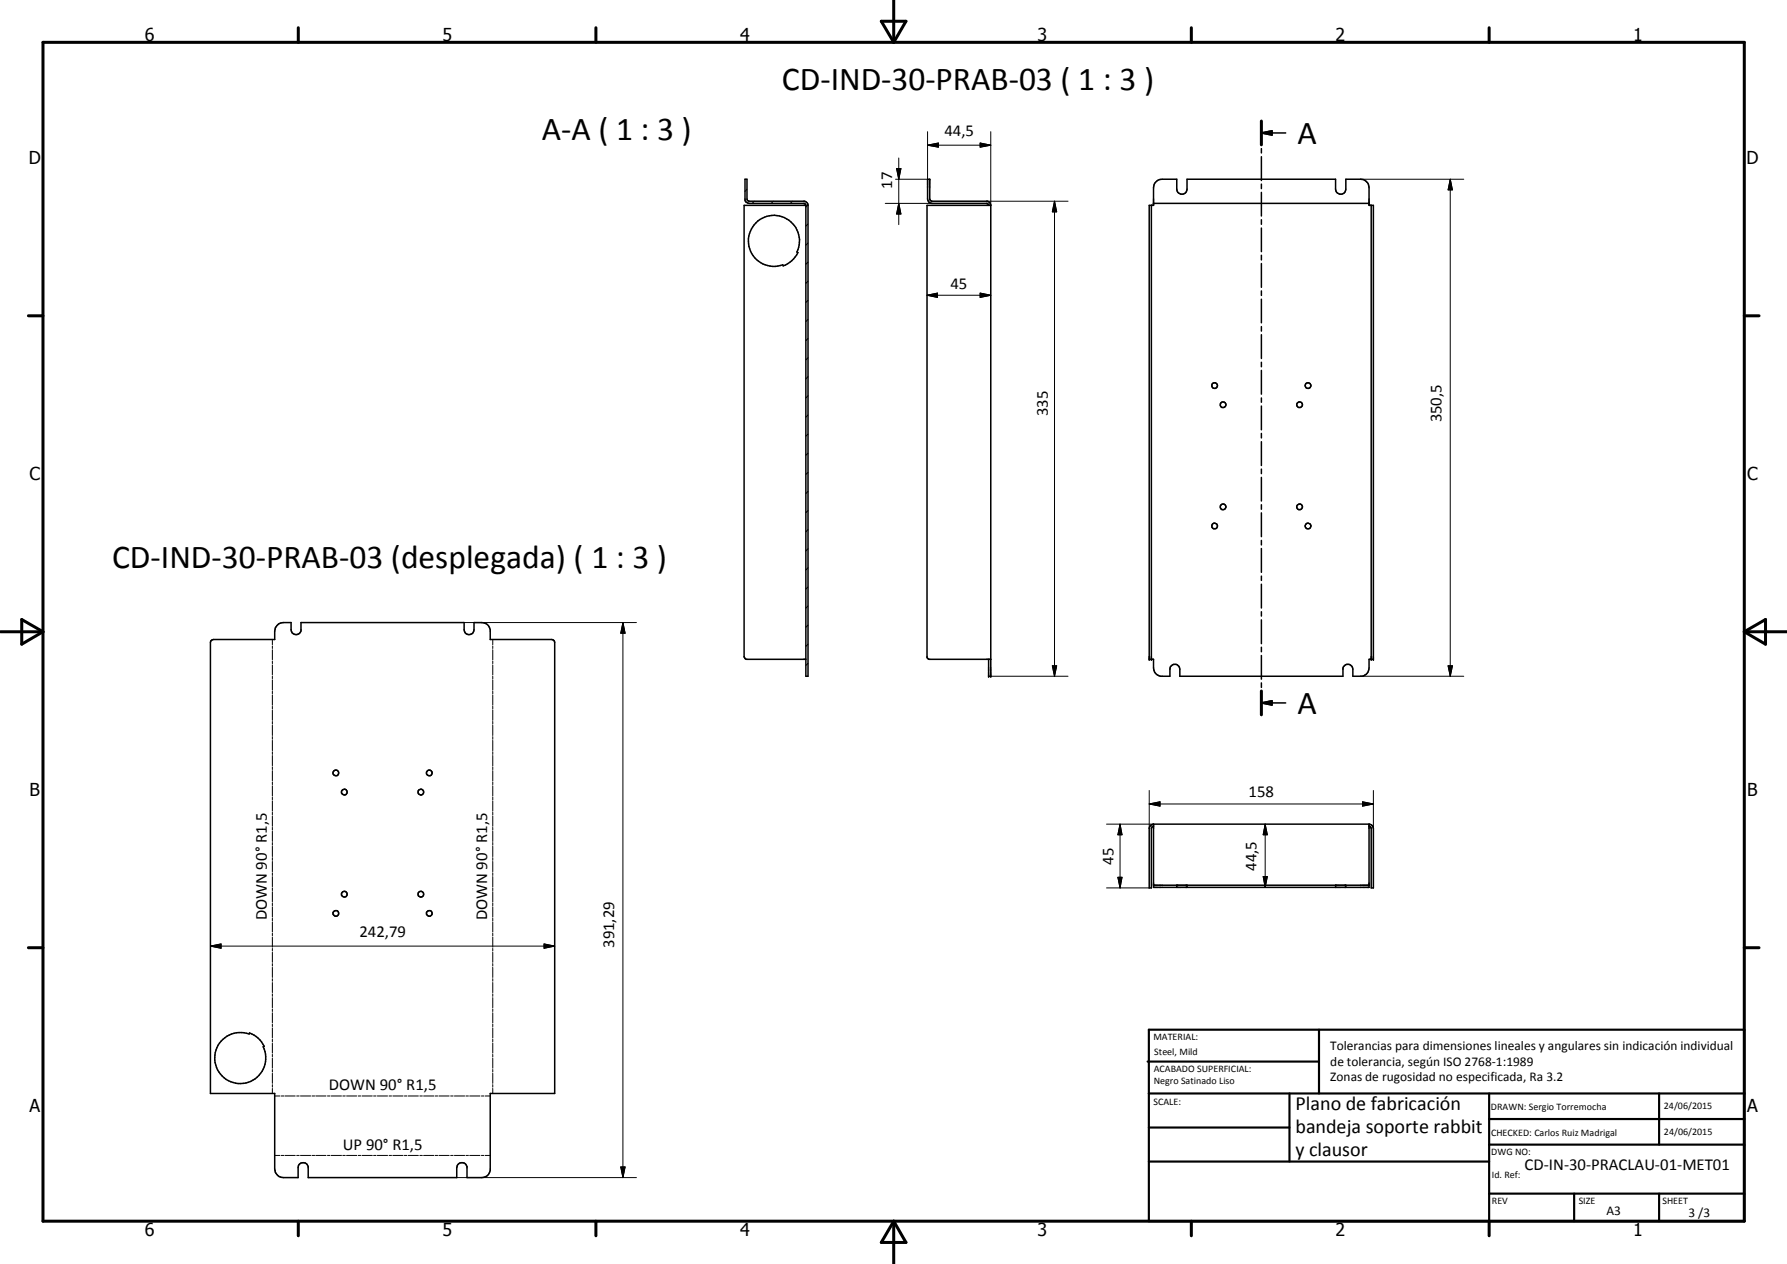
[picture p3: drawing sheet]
<svg xmlns="http://www.w3.org/2000/svg" width="420mm" height="297mm" viewBox="0 0 420 297" stroke-linecap="round" stroke-linejoin="round" font-family="sans-serif">
<g fill="none" stroke="#000" stroke-width=".35">
<path d="M296.6 31.2l2.5-.5v1zM296.6 28.4v5.6M296.6 34.9v1M296.6 36.8v5.6M296.6 31.2h5.7M175.2 42.1h.4v4.7l.4 .4 13.2 .1 .6 .4 .2 .6v110.6h-.5v-110.6l-.4-.5h-13l-.4-.1-.4-.3-.1-.4zM178.2 51.9a6 6 0 0 1 7.5 0 6 6 0 0 1 1.7 7.3l.2 .2a6.3 6.3 0 0 1-3.5 3.1v-.3a6 6 0 0 1-7.4-2.6 6 6 0 0 1 1.5-7.7zM189.5 48.3h-14.5v106l.5 .6h14M232.4 48.3l-.3-.5h-13l-.4-.1-.4-.3-.2-.6v-4.7h.5v4.7l.4 .4 13.2 .1 .5 .4 .2 .6M232.9 48.3h-14.9v106.1l.4 .5h14.5M232.9 48.3v110.6h-.5v-4M270.7 48.3v106.6"/>
<path d="M271.2 47.8h50.7M271.7 42.8l.9-.6 4.1-.1v2.3a1.21 1.21 0 0 0 1.2 1.3 1.21 1.21 0 0 0 1.2-1.3v-2.3h34.9v2.3a1.21 1.21 0 0 0 1.2 1.3 1.21 1.21 0 0 0 1.2-1.3v-2.3h3.5a2 2 0 0 1 2 2v4.2h1v106.6h-1l-.1 2.7a1.89 1.89 0 0 1-1.6 1.3h-2.1v-1.6a1.18 1.18 0 0 0-1.1-1.2 1.18 1.18 0 0 0-1.2 .9v1.9h-38.4v-1.6a1.16 1.16 0 0 0-1.2-1.2 1.16 1.16 0 0 0-1.1 1.2v1.6h-2.2a1.98 1.98 0 0 1-1.7-1.9v-2.1h-1v-106.6h1v-4.2zM296.6 43.3v1M296.6 45.2v5.6M296.6 51.6v1.1M296.6 53.6v5.5M296.6 60v1.1M322.4 48.3v106.6M296.6 61.9v5.6M296.6 68.4v1M296.6 70.3v5.6M296.6 76.8v1"/>
<path d="M296.6 78.7v5.5M296.6 85.1v1.1M296.6 87v5.6M296.6 93.5v1M296.6 95.4v5.6M296.6 101.9v1M296.6 103.8v5.6M296.6 110.2v1.1M296.6 112.2v5.5M296.6 118.6v1.1M296.6 120.5v5.6M296.6 127v1.1"/>
<path d="M296.6 128.9v5.6M296.6 135.4v1M296.6 137.3v5.6M49.6 150.6l.6-.3h14.4v-2a2.09 2.09 0 0 1 2-2h1.8v1.7a1.18 1.18 0 0 0 1.1 1.1 1.18 1.18 0 0 0 1.3-.8v-2h38.3v1.7a1.16 1.16 0 0 0 1.2 1.1 1.16 1.16 0 0 0 1.2-1.1v-1.7h1.8a1.98 1.98 0 0 1 2 1.7v2.3h14.4l.6 .3 .1 .4v106h-15.1v18.1a1.98 1.98 0 0 1-2 1.6h-3.5v-2.5a1.22 1.22 0 0 0-1.3-1 1.22 1.22 0 0 0-1.1 1.2v2.3h-34.9v-2.5a1.2 1.2 0 0 0-1.3-1 1.2 1.2 0 0 0-1.1 1.2v2.3h-3.5a2.07 2.07 0 0 1-2-2v-17.7h-15.1zM296.6 143.8v1M296.6 145.7v5.6M296.6 152.1v1.1M296.6 154.1v5.5M296.6 165.2l2.5-.5v1zM296.6 160.5v1M296.6 162.4v5.6M296.6 165.2h5.7"/>
<path d="M271.2 193.7l-.7 .4-.3 .6v14h.5v-14l.2-.4 .3-.1M271.2 193.7v14.8h50.7v-14.8M271.2 193.7h50.7M321.9 193.7l.8 .4 .2 .6v14h-.5v-14l-.2-.4-.3-.1M271.2 208h50.7M276.7 208v.5M279.1 208v.5M314 208v.5M316.4 208v.5M52.4 244.3a6 6 0 0 1 6.2-1.3l.1-.3a6.3 6.3 0 0 1 3.4 3.2l-.2 .1a6 6 0 0 1-2.2 7.7 6 6 0 0 1-8-1.4 6 6 0 0 1 .7-8z"/>
<circle cx="285.6" cy="90.6" r=".67"/>
<circle cx="287.6" cy="95.1" r=".66"/>
<circle cx="305.6" cy="95.1" r=".68"/>
<circle cx="307.6" cy="90.6" r=".66"/>
<circle cx="287.6" cy="119.1" r=".68"/>
<circle cx="305.6" cy="119.1" r=".67"/>
<circle cx="285.6" cy="123.6" r=".67"/>
<circle cx="307.6" cy="123.6" r=".68"/>
<circle cx="79" cy="181.6" r=".68"/>
<circle cx="81" cy="186.1" r=".66"/>
<circle cx="99" cy="186.2" r=".67"/>
<circle cx="100.9" cy="181.6" r=".66"/>
<circle cx="79" cy="214.6" r=".69"/>
<circle cx="80.9" cy="210.1" r=".68"/>
<circle cx="98.9" cy="210.1" r=".68"/>
<circle cx="100.9" cy="214.6" r=".65"/>
</g>
<g fill="#000">
<circle cx="271.2" cy="47.8" r=".18"/>
<circle cx="321.9" cy="47.8" r=".18"/>
<circle cx="232.4" cy="158.9" r=".18"/>
<circle cx="232.9" cy="158.9" r=".18"/>
<circle cx="270.2" cy="154.9" r=".18"/>
<circle cx="270.7" cy="154.9" r=".18"/>
<circle cx="322.4" cy="154.9" r=".18"/>
<circle cx="322.9" cy="154.9" r=".18"/>
</g>
<g fill="none" stroke="#000" stroke-width=".24">
<path d="M210.8 39.6h1l-.5 2.5zM211.3 37.1v15.7M218.1 34.1l2.5-.5v1zM218.1 34.1h14.8M218.1 30.9v13.2M230.5 33.6l2.4 .5-2.4 .5zM232.9 30.9v17.4M175.6 44.5l-.4 .5M177.4 47.3l-.5 .5M181.8 47.3l-.5 .5M186.3 47.3l-.5 .5M189.9 48.2l-.4 .4"/>
<path d="M190 57.1l-.5 .5M190 52.6l-.5 .5M208.1 47.8h11M210.6 42.1h7.5M211.3 47.8l.5 2.5h-1zM231.9 47.3h19.2M247.9 47.3l.5 2.5h-1zM247.9 47.3v111.6M319.9 42.1h24.3M341 42.1l.5 2.5h-1zM341 42.1v116.8M190 79.5l-.5 .6"/>
<path d="M190 75.1l-.5 .5M190 70.6l-.5 .5M190 66.1l-.5 .5M190 61.6l-.5 .5M218 69.4l2.4-.5v1zM218 69.4h14.9M230.5 68.9l2.4 .5-2.4 .5zM190 97.5l-.5 .5M190 93l-.5 .5M190 88.5l-.5 .5M190 84.1l-.5 .4M190 120l-.5 .5"/>
<path d="M190 115.5l-.5 .5M190 111l-.5 .5M190 106.5l-.5 .5M190 102l-.5 .5M190 137.9l-.5 .5M190 133.4l-.5 .5M190 128.9l-.5 .6M190 124.5l-.5 .5M64 150.3v1.2M64 151.8v.6M64 152.7v2.4M64 155.4v.6"/>
<path d="M64 156.3v2.3M64 158.9v.6M64 159.8v2.4M109.1 146.3h40.5M115.9 150.3v1.2M115.9 151.8v.6M115.9 152.7v2.4M115.9 155.4v.6M115.9 156.3v2.3M115.9 158.9v.6M115.9 159.8v2.4M146.5 146.3l.5 2.5h-1z"/>
<path d="M146.5 146.3v130.4M190 155.9l-.5 .5M190 151.4l-.5 .5M190 146.9l-.5 .5M190 142.4l-.5 .5M232.9 158.9h18.2M247.4 156.5h1l-.5 2.4zM319.9 158.9h24.3M340.5 156.5h1l-.5 2.4zM64 162.4v.7M64 163.3v2.4M64 166v.6"/>
<path d="M64 166.9v2.4M64 169.5v.7M64 170.4v2.4M64 173.1v.6M64 174v2.4M64 176.7v.6M64 177.5v2.5M115.9 162.4v.7M115.9 163.3v2.4M115.9 166v.6M115.9 166.9v2.4M115.9 169.5v.7"/>
<path d="M115.9 170.4v2.4M115.9 173.1v.6M115.9 174v2.4M115.9 176.7v.6M115.9 177.5v2.5M64 180.2v.6M64 181.1v2.4M64 183.8v.6M64 184.7v2.4M64 187.3v.7M64 188.2v2.4M64 190.9v.6"/>
<path d="M64 191.8v2.4M64 194.4v.7M64 195.3v2.4M64 198v.6M64 198.9v2.4M115.9 180.2v.6M115.9 181.1v2.4M115.9 183.8v.6M115.9 184.7v2.4M115.9 187.3v.7M115.9 188.2v2.4M115.9 190.9v.6"/>
<path d="M115.9 191.8v2.4M115.9 194.4v.7M115.9 195.3v2.4M115.9 198v.6M115.9 198.9v2.4M260.2 193.7h11M263.3 193.7l.5 2.5h-1zM263.3 193.7v15M270.2 188.9l2.5-.5v1zM270.2 188.9h52.7M270.2 185.8v8.9M297.5 193.7l.5 2.5h-1z"/>
<path d="M297.5 193.7v14.8M320.4 188.4l2.5 .5-2.5 .5zM322.9 185.8v8.9M64 201.5v.7M64 202.4v2.5M64 205.1v.6M64 206v2.4M64 208.7v.6M64 209.5v2.5M64 212.2v.7M64 213.1v2.4M64 215.8v.6"/>
<path d="M64 216.7v2.3M64 219.3v.6M115.9 201.5v.7M115.9 202.4v2.5M115.9 205.1v.6M115.9 206v2.4M115.9 208.7v.6M115.9 209.5v2.5M115.9 212.2v.7M115.9 213.1v2.4M115.9 215.8v.6M115.9 216.7v2.3"/>
<path d="M115.9 219.3v.6M260.2 208.7h10M262.8 206.2h1l-.5 2.5zM297 206h1l-.5 2.5zM49.5 222.3l2.5-.5v1zM49.5 222.3h80.9M64 220.2v2.4M64 222.9v.6M64 223.8v2.3M64 226.4v.6M64 227.3v2.4M64 230v.6"/>
<path d="M64 230.9v2.4M64 233.6v.5M64 234.4v2.4M64 237.1v.6M64 238v2.4M115.9 220.2v2.4M115.9 222.9v.6M115.9 223.8v2.3M115.9 226.4v.6M115.9 227.3v2.4M115.9 230v.6M115.9 230.9v2.4"/>
<path d="M115.9 233.6v.5M115.9 234.4v2.4M115.9 237.1v.6M115.9 238v2.4M127.9 221.8l2.5 .5-2.5 .5zM64 240.7v.6M64 241.6v2.3M64 244.2v.6M64 245.1v2.4M64 247.8v.6M64 248.7v2.3M64 251.3v.6"/>
<path d="M64 252.2v2.4M64 254.9v.6M64 255.8v1.2M64.6 257.6h1.2M66.1 257.6h.6M67 257.6h2.4M69.8 257.6h.5M70.6 257.6h2.5M73.4 257.6h.6M74.2 257.6h2.5M77 257.6h.6M77.9 257.6h2.4"/>
<path d="M80.6 257.6h.6M81.5 257.6h2.4M84.2 257.6h.6M85.1 257.6h2.4M87.8 257.6h.6M88.7 257.6h2.4M91.5 257.6h.6M92.4 257.6h2.4M95.1 257.6h.6M96 257.6h2.4M98.7 257.6h.6M99.6 257.6h2.4"/>
<path d="M102.3 257.6h.6M103.2 257.6h2.4M105.9 257.6h.6M106.8 257.6h2.5M109.5 257.6h.6M110.4 257.6h2.4M113.2 257.6h.6M114.1 257.6h1.2M115.9 240.7v.6M115.9 241.6v2.3M115.9 244.2v.6M115.9 245.1v2.4"/>
<path d="M115.9 247.8v.6M115.9 248.7v2.3M115.9 251.3v.6M115.9 252.2v2.4M115.9 254.9v.6M115.9 255.8v1.2M64.6 271.5h1.2M66.1 271.5h.6M67 271.5h2.4M69.8 271.5h.5M70.6 271.5h2.5M73.4 271.5h.6"/>
<path d="M74.2 271.5h2.5M77 271.5h.6M77.9 271.5h2.4M80.6 271.5h.6M81.5 271.5h2.4M84.2 271.5h.6M85.1 271.5h2.4M87.8 271.5h.6M88.7 271.5h2.4M91.5 271.5h.6M92.4 271.5h2.4M95.1 271.5h.6"/>
<path d="M96 271.5h2.4M98.7 271.5h.6M99.6 271.5h2.4M102.3 271.5h.6M103.2 271.5h2.4M105.9 271.5h.6M106.8 271.5h2.5M107.4 276.7h42.2M109.5 271.5h.6M110.4 271.5h2.4M113.2 271.5h.6M114.1 271.5h1.2"/>
<path d="M146 274.2h1l-.5 2.5z"/>
</g>
<g fill="none" stroke="#000" stroke-width=".71">
<path d="M10.1 9.9h400v277.1h-400zM70.1 6.5v3.4M140.1 6.5v3.4M207.2 5h5.8l-2.9 4.9zM210.1 0v9.9M280.1 6.5v3.4M350.1 6.5v3.4M296.6 28.4v5.6M6.7 74.2h3.4M410.1 74.2h3.5M.1 148.5h10M5.1 145.6l5 2.9-5 2.9z"/>
<path d="M410.1 148.5h10M410.1 148.5l5-2.9v5.8zM296.6 162.4v5.6M6.7 222.7h3.4M410.1 222.7h3.5M70.1 287v3.4M140.1 287v3.4M210.1 287v10M210.1 287l2.9 5h-5.8zM280.1 287v3.4M350.1 287v3.4"/>
</g>
<g fill="none" stroke="#000" stroke-width=".51">
<path d="M269.8 249.5h40.3M270.1 242h140v45h-140zM270.1 257h140M303.2 257v16M310.1 242v15M350.1 257v30M390.1 257v12M270.1 265h33.1M270.1 273h80M350.1 269h60M350.1 263h60M350.1 280.5h60"/>
<path d="M370.1 280.5v6.5M390.1 280.5v6.5"/>
</g>
<g fill="#000">
<path d="M210.8 39.6h1l-.5 2.5zM218.1 34.1l2.5-.5v1zM230.5 33.6l2.4 .5-2.4 .5zM296.6 31.2l2.5-.5v1zM211.3 47.8l.5 2.5h-1zM247.9 47.3l.5 2.5h-1zM341 42.1l.5 2.5h-1zM218 69.4l2.4-.5v1zM230.5 68.9l2.4 .5-2.4 .5zM146.5 146.3l.5 2.5h-1zM247.4 156.5h1l-.5 2.4zM340.5 156.5h1l-.5 2.4z"/>
<path d="M296.6 165.2l2.5-.5v1zM263.3 193.7l.5 2.5h-1zM270.2 188.9l2.5-.5v1zM297.5 193.7l.5 2.5h-1zM320.4 188.4l2.5 .5-2.5 .5zM262.8 206.2h1l-.5 2.5zM297 206h1l-.5 2.5zM49.5 222.3l2.5-.5v1zM127.9 221.8l2.5 .5-2.5 .5zM146 274.2h1l-.5 2.5z"/>
</g>
<g font-size="7.9">
<text x="183.8" y="21">CD-IND-30-PRAB-03 ( 1 : 3 )</text>
<text x="127.4" y="33">A-A ( 1 : 3 )</text>
<text x="305" y="33.7">A</text>
<text x="26.4" y="133.5">CD-IND-30-PRAB-03 (desplegada) ( 1 : 3 )</text>
<text x="305" y="167.7">A</text>
</g>
<g font-size="4.7">
<text x="304.6" y="260.8">Plano de fabricación</text>
<text x="304.6" y="266.2">bandeja soporte rabbit</text>
<text x="304.6" y="271.6">y clausor</text>
</g>
<g font-size="4.2">
<text x="34" y="9.6">6</text>
<text x="104" y="9.6">5</text>
<text x="174" y="9.6">4</text>
<text x="244" y="9.6">3</text>
<text x="314" y="9.6">2</text>
<text x="384" y="9.6">1</text>
<text x="6.8" y="38.7">D</text>
<text x="410.6" y="38.7">D</text>
<text x="7" y="112.9">C</text>
<text x="410.8" y="112.9">C</text>
<text x="7" y="187.1">B</text>
<text x="410.8" y="187.1">B</text>
<text x="7" y="261.4">A</text>
<text x="410.8" y="261.4">A</text>
<text x="34" y="290.4">6</text>
<text x="104" y="290.4">5</text>
<text x="174" y="290.4">4</text>
<text x="244" y="290.4">3</text>
<text x="314" y="290.4">2</text>
<text x="384" y="290.4">1</text>
</g>
<g font-size="3.9">
<text x="222.1" y="32">44,5</text>
<text x="209.8" y="44.4" transform="rotate(-90 209.8 44.4)">17</text>
<text x="223.5" y="67.9">45</text>
<text x="246.4" y="97.8" transform="rotate(-90 246.4 97.8)">335</text>
<text x="338.9" y="99.3" transform="rotate(-90 338.9 99.3)">350,5</text>
<text x="293.6" y="187.4">158</text>
<text x="261.8" y="203.2" transform="rotate(-90 261.8 203.2)">45</text>
<text x="295.4" y="204.6" transform="rotate(-90 295.4 204.6)">44,5</text>
<text x="62.8" y="216.3" transform="rotate(-90 62.8 216.3)">DOWN 90° R1,5</text>
<text x="84.5" y="220.3">242,79</text>
<text x="114.5" y="216.3" transform="rotate(-90 114.5 216.3)">DOWN 90° R1,5</text>
<text x="144.4" y="222.8" transform="rotate(-90 144.4 222.8)">391,29</text>
<text x="77.3" y="256.2">DOWN 90° R1,5</text>
<text x="80.6" y="270.2">UP 90° R1,5</text>
<text x="358.5" y="275">CD-IN-30-PRACLAU-01-MET01</text>
</g>
<g font-size="3.1">
<text x="312.7" y="246.8">Tolerancias para dimensiones lineales y angulares sin indicación individual</text>
<text x="312.7" y="250.4">de tolerancia, según ISO 2768-1:1989</text>
<text x="312.7" y="254">Zonas de rugosidad no especificada, Ra 3.2</text>
<text x="377.7" y="285.6">A3</text>
<text x="397" y="285.9">3 /3</text>
</g>
<g font-size="2.4">
<text x="271.2" y="244.4">MATERIAL:</text>
<text x="271.3" y="252">ACABADO SUPERFICIAL:</text>
<text x="271.4" y="247.9">Steel, Mild</text>
<text x="271.3" y="254.6">Negro Satinado Liso</text>
<text x="271.2" y="259.7">SCALE:</text>
<text x="350.6" y="260.8">DRAWN: Sergio Torremocha</text>
<text x="391.2" y="260.6">24/06/2015</text>
<text x="350.6" y="266.9">CHECKED: Carlos Ruiz Madrigal</text>
<text x="391.2" y="266.7">24/06/2015</text>
<text x="350.6" y="271.4">DWG NO:</text>
<text x="350.8" y="276.9">Id. Ref:</text>
<text x="350.8" y="282.8">REV</text>
<text x="371.2" y="282.9">SIZE</text>
<text x="390.9" y="282.9">SHEET</text>
</g>
</svg>
